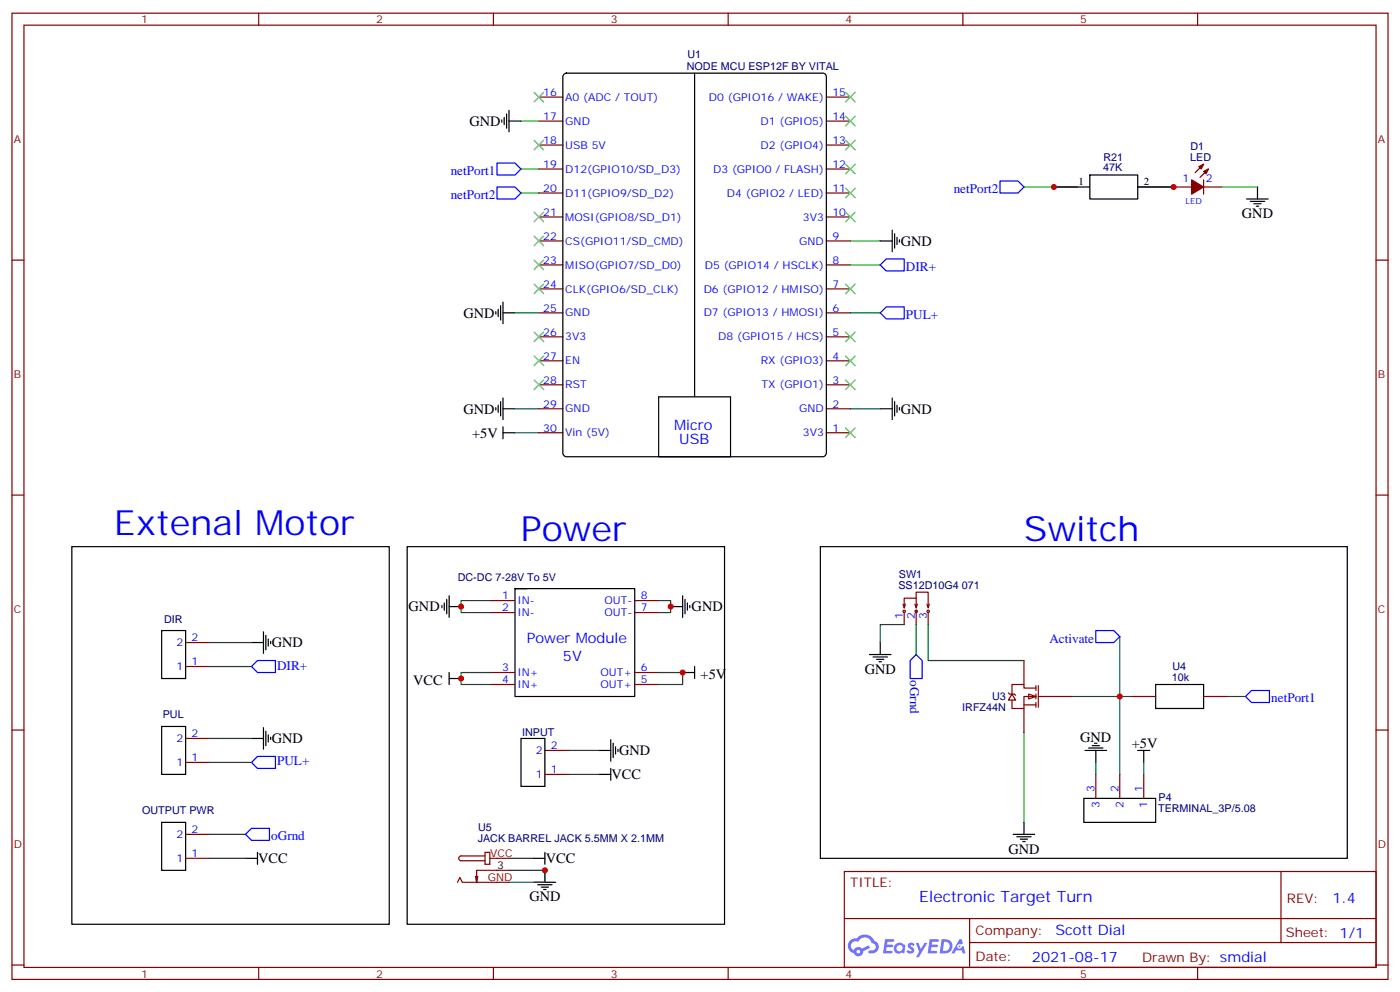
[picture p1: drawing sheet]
<svg xmlns="http://www.w3.org/2000/svg" width="412mm" height="292mm" viewBox="0 0 412 292" stroke-linecap="round" stroke-linejoin="round" font-family="sans-serif">
<g fill="none" stroke="#870000" stroke-width=".35">
<path d="M3.5 3.9h405.4v284.3h-405.4zM7.1 7.4h398.2v277.3h-398.2zM76.2 3.9v3.5M145.3 3.9v3.5M214.5 3.9v3.5M283.6 3.9v3.5M352.8 3.9v3.5M3.5 76.6h3.6M405.3 76.6h3.6M3.5 145.7h3.6M405.3 145.7h3.6M3.5 214.8h3.6"/>
<path d="M405.3 214.8h3.6M248.7 256.5h156.6v28.2h-156.6zM377.3 256.5v20.9M248.7 270.3h156.5M285.6 277.4h119.6M285.6 270.3v14.1M3.5 284h3.6M76.2 284.7v3.5M145.3 284.7v3.5M214.5 284.7v3.5M283.6 284.7v3.5M352.8 284.7v3.5"/>
<path d="M405.3 284h3.6"/>
</g>
<g fill="#5487ff">
<path d="M267.7 277.6a1.22 1.22 0 0 1 1.7 .3l-.4 .6a.47 .47 0 0 0-.3-.4 .47 .47 0 0 0-.5 .2l.1 .2a1.14 1.14 0 0 1 .8 1.8 1.14 1.14 0 0 1-1.9-.1l-.2-.1 .5-.6 .7 .4a.29 .29 0 0 0 .3-.2 .29 .29 0 0 0-.2-.3 1.04 1.04 0 0 1-.6-1.8z"/>
<path d="M260.7 276.4h2.4l.3 .2-.2 .5h-1.8l-.1 .9h1.5l.3 .4-.3 .3h-1.6l-.2 1.1 1.7 .1 .2 .3-.2 .3-2.6 .1z"/>
<path d="M273.8 276.4h2.4l.3 .2-.1 .5h-1.8l-.2 .9h1.6l.3 .4-.4 .3h-1.6l-.1 1.1 1.7 .1 .2 .3-.2 .3h-2.6z"/>
<path d="M282.6 276.4h.7l.3 1.3-.6 .3a.69 .69 0 0 0-1 .2 .69 .69 0 0 0 .4 1 .69 .69 0 0 0 .9-.6l.5-.3 .6 2.2h-.8l-.2-.8h-1.8l-.5 .8h-.8z"/>
<path d="M269.8 277.5h.8l.6 1.8 1.1-1.8h.9l-2.6 4.2h-.8l.9-1.6z"/>
<path d="M277.4 276.4l-.6 4.2h1.3a2.11 2.11 0 0 0 2.5-2.2 2.11 2.11 0 0 0-2.5-2zM278.1 277.1a1.39 1.39 0 0 1 1.7 1.5 1.39 1.39 0 0 1-1.8 1.2h-.3z"/>
<path d="M263.7 278a1.54 1.54 0 0 0-.1 2.2 1.54 1.54 0 0 0 2.2 .1l.6 .3 .3-2.3-.2-.3h-.4a1.49 1.49 0 0 0-2.4 0zM264 279a.94 .94 0 0 1 1.8 0 .94 .94 0 0 1-1.8 0z"/>
<path d="M250.4 276.8a2.18 2.18 0 0 0 1.1 3.7 1.44 1.44 0 0 0 1.6 .9 1.44 1.44 0 0 0 1.2-1.5l2-1-.5-.7-1.9 1a1.47 1.47 0 0 0-2.4 .4 1.39 1.39 0 0 1-.7-1.9 1.39 1.39 0 0 1 2-.5 2.12 2.12 0 0 1 2.2-1.3 2.12 2.12 0 0 1 1.9 1.7 1.14 1.14 0 0 1 1.1 1.4 1.14 1.14 0 0 1-1.7 .7 .43 .43 0 0 0-.5 .4 .43 .43 0 0 0 .4 .5 1.98 1.98 0 0 0 2.5-1.3 1.98 1.98 0 0 0-1.2-2.5 3.1 3.1 0 0 0-5.3-.7l-.9 .1zM252.3 280.1a.55 .55 0 0 1 1.1 0 .55 .55 0 0 1-1.1 0z"/>
<circle cx="282.6" cy="278.5" r=".26"/>
</g>
<g fill="none" stroke="#000" stroke-width=".35">
<path d="M147.8 35.3v.7M148.5 34.6v2.1M149.2 33.5v4.2M149.9 35.6h3.6M149.9 32.5v6.3M166 22l.9-.5h75.5l.8 .5 .2 .6v110.7l-.5 .9-.5 .2h-75.5l-.9-.5-.2-.6v-110.7zM204.6 21.5v95.3M259.3 70.9h3.5M262.8 67.7v6.4M263.5 68.8v4.2M264.2 69.8v2.2M264.9 70.6v.7"/>
<path d="M146 91.7v.7M146.8 91v2.1M147.5 90v4.2M148.2 92.1h3.5M148.2 88.9v6.3M146 119.9v.7M146.8 119.2v2.2M147.5 118.2v4.2M148.2 117.1v6.4M194 116.8h21.2v17.6h-21.2zM262.8 117.1v6.4M263.5 118.2v4.2"/>
<path d="M264.2 119.2v2.2M264.9 119.9v.7M148.2 120.3h3.5M148.2 125.6v3.5M148.2 127.4h3.5M259.3 120.3h3.5M21.2 160.9h93.5v111.1h-93.5zM119.9 160.9h93.5v111.1h-93.5zM130.2 178.2v.7M130.9 177.4v2.2M131.6 176.4v4.2M132.3 178.5h3.5"/>
<path d="M132.3 175.3v6.4M151.7 173.2h35.3v31.8h-35.3v-31.8h3.5M197.6 178.5h3.5M201.1 175.3v6.4M201.8 176.4v4.2M202.5 177.4v2.2M203.2 178.2v.7M47.6 185.6h7.1v14.1h-7.1zM74.1 189.1h3.5M77.6 185.9v6.4M78.3 187v4.2M79 188v2.1"/>
<path d="M79.7 188.7v.7M132.3 197.9v3.5M132.3 199.7h3.5M201.1 197.9h3.5M204.6 196.1v3.6M47.6 213.8h7.1v14.1h-7.1zM74.1 217.3h3.5M77.6 214.1v6.4M78.3 215.2v4.2M79 216.3v2.1M79.7 217v.7M153.5 217.3h7v14.1h-7z"/>
<path d="M179.9 217.7v6.3M180.6 218.7v4.3M181.3 219.8v2.1M340.4 201.4h14.1v7.1h-14.1zM176.4 220.8h3.5M176.4 227.9h3.5M179.9 226.1v3.6M182 220.5v.7M47.6 242h7.1v14.1h-7.1zM72.3 252.6h3.5M75.8 250.8v3.6M157 252.6h3.5"/>
<path d="M157.3 259.6h6.4M160.5 250.8v3.6M160.5 256.1v3.5M158.4 260.3h4.2M159.5 261.1h2.1M160.2 261.8h.7"/>
</g>
<g fill="none" stroke="#870000" stroke-width=".35">
<path d="M158.7 35.6h7.1M158.7 28.6h7.1M243.4 35.6h7.1M243.4 28.6h7.1M158.7 42.7h7.1M158.7 49.7h7.1M158.7 56.8h7.1M243.4 42.7h7.1M243.4 49.7h7.1M243.4 56.8h7.1M158.7 63.9h7.1M158.7 70.9h7.1"/>
<path d="M158.7 78h7.1M243.4 63.9h7.1M243.4 70.9h7.1M243.4 78h7.1M158.7 85h7.1M158.7 92.1h7.1M158.7 99.1h7.1M243.4 85h7.1M243.4 92.1h7.1M243.4 99.1h7.1M158.7 106.2h7.1M158.7 113.2h7.1"/>
<path d="M243.4 106.2h7.1M243.4 113.2h7.1M158.7 120.3h7.1M158.7 127.4h7.1M243.4 120.3h7.1M243.4 127.4h7.1M144.6 176.7h7.1M187 176.7h7M54.7 189.1h7M54.7 196.1h7M144.6 180.3h7.1M144.6 197.9h7.1"/>
<path d="M187 180.3h7M187 197.9h7M54.7 217.3h7M144.6 201.4h7.1M187 201.4h7M333.4 205h7M354.5 205h7.1M54.7 224.4h7M160.5 220.8h7.1M160.5 227.9h7.1M54.7 245.5h7M54.7 252.6h7"/>
<path d="M134.8 259.6l.7-1.4 .7 1.4h13.7M140.8 257.9l-.4 1.7M142.9 250.8h1.4v3.6h-1.4zM142.9 251.9h-7.1a.71 .71 0 0 0-.7 .7 .71 .71 0 0 0 .7 .7h7.1M144.3 252.6h5.6M149.9 256.1h-9.5v3.5l-.3-1.7"/>
</g>
<g fill="none" stroke="#008700" stroke-width=".35">
<path d="M153.5 35.6h5.2M250.5 70.9h8.8M250.5 78h8.8M151.7 92.1h7M250.5 92.1h8.8M151.7 120.3h7M151.7 127.4h7M250.5 120.3h8.8M144.6 176.7h-8.8v3.6h8.8M194 176.7h3.6v3.6h-3.6M61.7 189.1h12.4M61.7 196.1h12.4"/>
<path d="M144.6 197.9h-8.8v3.5h8.8M194 197.9h7.1v3.5h-7.1M61.7 217.3h12.4M61.7 224.4h12.4M167.6 220.8h8.8M167.6 227.9h8.8M61.7 245.5h10.6M61.7 252.6h10.6M149.9 256.1h10.6v3.5h-10.6M149.9 252.6h7.1"/>
</g>
<path d="M259.3 78l1.8-1.8h5.2v3.5h-5.2zM259.3 92.1l1.8-1.8h5.2v3.5h-5.2zM74.1 196.1l1.7-1.7h5.3v3.5h-5.3zM74.1 224.4l1.7-1.8h5.3v3.5h-5.3z" fill="none" stroke="#00f" stroke-width=".35"/>
<g fill="none" stroke="#3c3" stroke-width=".35">
<path d="M157.3 27.2l2.9 2.8M160.2 27.2l-2.9 2.8M249.1 27.2l2.8 2.8M249.1 34.2l2.8 2.8M251.9 27.2l-2.8 2.8M251.9 34.2l-2.8 2.8M157.3 41.3l2.9 2.8M160.2 41.3l-2.9 2.8M249.1 41.3l2.8 2.8M249.1 48.3l2.8 2.9M249.1 55.4l2.8 2.8M251.9 41.3l-2.8 2.8"/>
<path d="M251.9 48.3l-2.8 2.9M251.9 55.4l-2.8 2.8M157.3 76.6l2.9 2.8M157.3 69.5l2.9 2.8M157.3 62.4l2.9 2.9M160.2 76.6l-2.9 2.8M160.2 69.5l-2.9 2.8M160.2 62.4l-2.9 2.9M249.1 62.4l2.8 2.9M251.9 62.4l-2.8 2.9M157.3 97.7l2.9 2.8M157.3 83.6l2.9 2.8"/>
<path d="M160.2 97.7l-2.9 2.8M160.2 83.6l-2.9 2.8M249.1 83.6l2.8 2.8M249.1 97.7l2.8 2.8M251.9 83.6l-2.8 2.8M251.9 97.7l-2.8 2.8M157.3 111.8l2.9 2.9M157.3 104.8l2.9 2.8M160.2 111.8l-2.9 2.9M160.2 104.8l-2.9 2.8M249.1 104.8l2.8 2.8M249.1 111.8l2.8 2.9"/>
<path d="M251.9 104.8l-2.8 2.8M251.9 111.8l-2.8 2.9M249.1 125.9l2.8 2.9M251.9 125.9l-2.8 2.9"/>
</g>
<g fill="#fff" stroke="#870000" stroke-width=".35">
<path d="M303 204.3l2.2 .7-2.2 .7z"/>
<path d="M298.1 204.3l1.1 1.7h-2.2z"/>
</g>
<g fill="none" stroke="#870000" stroke-width=".35">
<path d="M345.7 55h5.3M354.5 55h5.3M354.5 48.3l-2.4 2.5M354.5 52.9v4.3M356 49.7l-2.5 2.5M266 177.8l.3 1.1M266.3 178.9v-2.9h3.6v2.9M266.7 177.8l-.4 1.1M269.5 177.8l.4 1.1M269.9 176v-1.7h3.5v4.2M269.9 179.6v4.2M270.2 177.8l-.3 1.1"/>
<path d="M273 177.8l.4 1.1 .4-1.1M266.3 180.3v3.5M273.4 180.3v3.5M301.6 194.4v7M297 203.9l.4 .4h1.4l.4 .3M301.6 207.4h3.6M301.6 208.5v7M305.2 202.5h-3.6v-1.1h-3.5v2.9M305.2 205h-3.6v3.5h-3.5v-2.5M305.2 201.8v1.4M305.2 204.3v1.4M305.2 206.7v1.4"/>
<path d="M305.9 201.8v6.3M305.9 205h9.8M322.8 227.9v7M329.8 227.9v7M336.9 227.9v7"/>
<circle cx="266.3" cy="179.9" r=".35"/>
<circle cx="269.9" cy="179.9" r=".35"/>
<circle cx="273.4" cy="179.9" r=".35"/>
</g>
<g fill="none" stroke="#000" stroke-width=".35">
<path d="M310.4 55h10.6M321 51.5h14.1v7.1h-14.1zM335.1 55h10.6M367.2 58.6h6.4M368.3 59.3h4.2M369.4 60h2.1M370.4 55v3.6M370.1 60.7h.7M241.7 160.9h155.2v91.7h-155.2zM256.1 192.6h6.4M257.2 193.3h4.2M258.2 194h2.1"/>
<path d="M258.9 194.7h.7M259.3 189.1v3.5M321.7 219.4h2.1M322.4 218.7h.7M319.3 234.9h21.1v7.1h-21.1zM319.6 220.8h6.4M320.7 220.1h4.2M322.8 220.8v3.6M335.1 220.8h3.6M336.9 220.8v3.6M298.4 245.5h6.4M299.5 246.2h4.2"/>
<path d="M300.6 246.9h2.1M301.3 247.6h.7M301.6 242v3.5"/>
</g>
<g fill="none" stroke="#008700" stroke-width=".35">
<path d="M153.5 49.7h5.2M153.5 56.8h5.2M301.6 55h15.9M335.1 55h10.6M359.8 55h10.6M266.3 183.8h-7v5.3M269.9 183.8v8.8M273.4 183.8v10.6h28.2M329.8 187.3v40.6M301.6 215.5v26.5M315.7 205h17.7M361.6 205h5.3"/>
<path d="M322.8 224.4v3.5M336.9 224.4v3.5"/>
</g>
<path d="M146.4 48h5.3l1.8 1.7-1.8 1.8h-5.3zM146.4 55h5.3l1.8 1.8-1.8 1.8h-5.3zM294.6 53.3h5.3l1.7 1.7-1.7 1.8h-5.3zM268.1 194.4l1.8-1.8 1.7 1.8v5.3h-3.5zM322.8 185.6h5.3l1.7 1.7-1.7 1.8h-5.3zM368.7 203.2h5.2v3.5h-5.2l-1.8-1.7zM74.1 243.8h5.3v3.5h-5.3l-1.8-1.8z" fill="none" stroke="#00f" stroke-width=".35"/>
<g fill="#870000" stroke="#870000" stroke-width=".35">
<path d="M351 52.9l3.5 2.1-3.5 2.2z"/>
<path d="M354.5 50.4l1.5-.7-.8 1.5z"/>
<path d="M353.1 49l1.4-.7-.7 1.4z"/>
</g>
<g fill="#c00">
<circle cx="197.6" cy="178.5" r=".88"/>
<circle cx="135.8" cy="199.7" r=".88"/>
<circle cx="135.8" cy="178.5" r=".88"/>
<circle cx="201.1" cy="197.9" r=".88"/>
<circle cx="160.5" cy="256.1" r=".88"/>
<circle cx="329.8" cy="205" r=".88"/>
<circle cx="310.4" cy="55" r=".88"/>
<circle cx="345.7" cy="55" r=".88"/>
</g>
<g font-size="10.2" fill="#00f">
<text x="33.5" y="157.3">Extenal Motor</text>
<text x="153.5" y="159.1">Power</text>
<text x="301.6" y="159.1">Switch</text>
</g>
<text font-size="4.6" fill="#00f" x="270.8" y="265.5">Electronic Target Turn</text>
<g font-size="4.2">
<text x="138.3" y="37.1">GND</text>
<text x="365.8" y="64.2">GND</text>
<text x="265.3" y="72.4">GND</text>
<text x="136.5" y="93.5">GND</text>
<text x="136.5" y="121.8">GND</text>
<text x="265.3" y="121.8">GND</text>
<text x="139.1" y="128.8">+5V</text>
<text x="120.4" y="179.9">GND</text>
<text x="203.7" y="179.9">GND</text>
<text x="80.1" y="190.5">GND</text>
<text x="121.7" y="201.4">VCC</text>
<text x="206.4" y="199.7">+5V</text>
<text x="254.7" y="198.3">GND</text>
<text x="80.1" y="218.7">GND</text>
<text x="318.2" y="218.4">GND</text>
<text x="333.4" y="220.1">+5V</text>
<text x="182.4" y="222.2">GND</text>
<text x="180.1" y="229.3">VCC</text>
<text x="297" y="251.2">GND</text>
<text x="76.1" y="254">VCC</text>
<text x="160.8" y="254">VCC</text>
<text x="155.9" y="265.3">GND</text>
</g>
<g font-size="4.2" fill="#00f">
<text x="198.6" y="126.5">Micro</text>
<text x="200.1" y="130.7">USB</text>
<text x="155.2" y="189.1">Power Module</text>
<text x="165.8" y="194.4">5V</text>
<text x="392.5" y="265.7">1.4</text>
<text x="310.9" y="275.3">Scott Dial</text>
<text x="304" y="283.1">2021-08-17</text>
</g>
<g font-size="3.9" fill="#00f">
<text x="132.8" y="51.5">netPort1</text>
<text x="132.8" y="58.6">netPort2</text>
<text x="280.9" y="56.8">netPort2</text>
<text x="266.9" y="79.7">DIR+</text>
<text x="266.9" y="93.8">PUL+</text>
<text x="309.1" y="189.1">Activate</text>
<text x="81.6" y="197">DIR+</text>
<text x="268.1" y="200.2" transform="rotate(90 268.1 200.2)">oGrnd</text>
<text x="374.5" y="206.7">netPort1</text>
<text x="81.6" y="225.2">PUL+</text>
<text x="79.9" y="247.3">oGrnd</text>
</g>
<g font-size="3.9" fill="#800">
<text x="250.5" y="261.1">TITLE:</text>
<text x="379.1" y="265.7">REV:</text>
<text x="287.4" y="275.3">Company:</text>
<text x="378.7" y="275.9">Sheet: 1/1</text>
<text x="287.4" y="282.9">Date:</text>
<text x="336.4" y="283">Drawn By: smdial</text>
</g>
<g font-size="3.2" fill="#800">
<text x="41.6" y="6.9">1</text>
<text x="110.8" y="6.9">2</text>
<text x="179.9" y="6.9">3</text>
<text x="249.1" y="6.9">4</text>
<text x="318.2" y="6.9">5</text>
<text x="4.1" y="42">A</text>
<text x="405.9" y="42">A</text>
<text x="4.1" y="111.1">B</text>
<text x="405.9" y="111.1">B</text>
<text x="4.1" y="180.3">C</text>
<text x="405.9" y="180.3">C</text>
<text x="4.1" y="249.4">D</text>
<text x="405.9" y="249.4">D</text>
<text x="144.4" y="252.2">VCC</text>
<text x="143.7" y="259.3">GND</text>
<text x="41.6" y="287.7">1</text>
<text x="110.8" y="287.7">2</text>
<text x="179.9" y="287.7">3</text>
<text x="249.1" y="287.7">4</text>
<text x="318.2" y="287.7">5</text>
</g>
<g font-size="3.2" fill="#000080">
<text x="202.5" y="17.2">U1</text>
<text x="202.3" y="20.5">NODE MCU ESP12F BY VITAL</text>
<text x="325.1" y="47.3">R21</text>
<text x="350.6" y="47.3">LED</text>
<text x="350.7" y="44.1">D1</text>
<text x="325" y="50.4">47K</text>
<text x="134.8" y="170.8">DC-DC 7-28V To 5V</text>
<text x="264.6" y="173.2">SS12D10G4 071</text>
<text x="264.8" y="170">SW1</text>
<text x="48.3" y="183.2">DIR</text>
<text x="345.4" y="197.2">U4</text>
<text x="345.2" y="200.4">10k</text>
<text x="283.5" y="209.3">IRFZ44N</text>
<text x="292.2" y="206.1">U3</text>
<text x="47.9" y="211.4">PUL</text>
<text x="153.8" y="216.7">INPUT</text>
<text x="41.9" y="239.7">OUTPUT PWR</text>
<text x="341.1" y="239">TERMINAL_3P/5.08</text>
<text x="341.3" y="235.8">P4</text>
<text x="140.8" y="244.7">U5</text>
<text x="140.7" y="247.9">JACK BARREL JACK 5.5MM X 2.1MM</text>
</g>
<g font-size="3.2" fill="#00f">
<text x="160" y="28.2">16</text>
<text x="166.5" y="29.6">A0 (ADC / TOUT)</text>
<text x="208.8" y="29.6">D0 (GPIO16 / WAKE)</text>
<text x="245.2" y="28.2">15</text>
<text x="160" y="35.3">17</text>
<text x="245.2" y="35.3">14</text>
<text x="166.5" y="36.7">GND</text>
<text x="224" y="36.7">D1 (GPIO5)</text>
<text x="160" y="42.3">18</text>
<text x="166.5" y="43.7">USB 5V</text>
<text x="224" y="43.7">D2 (GPIO4)</text>
<text x="245.2" y="42.3">13</text>
<text x="160" y="49.4">19</text>
<text x="166.5" y="50.8">D12(GPIO10/SD_D3)</text>
<text x="210.1" y="50.8">D3 (GPIO0 / FLASH)</text>
<text x="245.2" y="49.4">12</text>
<text x="348.3" y="53.6">1</text>
<text x="355.2" y="53.6">2</text>
<text x="160" y="56.4">20</text>
<text x="166.5" y="57.9">D11(GPIO9/SD_D2)</text>
<text x="214.1" y="57.9">D4 (GPIO2 / LED)</text>
<text x="245.2" y="56.4">11</text>
<text x="160" y="63.5">21</text>
<text x="166.5" y="64.9">MOSI(GPIO8/SD_D1)</text>
<text x="236.5" y="64.9">3V3</text>
<text x="245.2" y="63.5">10</text>
<text x="160" y="70.6">22</text>
<text x="166.5" y="72">CS(GPIO11/SD_CMD)</text>
<text x="235.4" y="72">GND</text>
<text x="245.2" y="70.6">9</text>
<text x="160" y="77.6">23</text>
<text x="245.2" y="77.6">8</text>
<text x="166.5" y="79">MISO(GPIO7/SD_D0)</text>
<text x="207.6" y="79">D5 (GPIO14 / HSCLK)</text>
<text x="160" y="84.7">24</text>
<text x="166.5" y="86.1">CLK(GPIO6/SD_CLK)</text>
<text x="207.3" y="86.1">D6 (GPIO12 / HMISO)</text>
<text x="245.2" y="84.7">7</text>
<text x="160" y="91.7">25</text>
<text x="166.5" y="93.1">GND</text>
<text x="207.3" y="93.1">D7 (GPIO13 / HMOSI)</text>
<text x="245.2" y="91.7">6</text>
<text x="160" y="98.8">26</text>
<text x="166.5" y="100.2">3V3</text>
<text x="211.6" y="100.2">D8 (GPIO15 / HCS)</text>
<text x="245.2" y="98.8">5</text>
<text x="160" y="105.8">27</text>
<text x="166.5" y="107.2">EN</text>
<text x="224.1" y="107.2">RX (GPIO3)</text>
<text x="245.2" y="105.8">4</text>
<text x="160" y="112.9">28</text>
<text x="245.2" y="112.9">3</text>
<text x="160" y="119.9">29</text>
<text x="166.5" y="114.3">RST</text>
<text x="224.4" y="114.3">TX (GPIO1)</text>
<text x="245.2" y="119.9">2</text>
<text x="166.5" y="121.4">GND</text>
<text x="235.4" y="121.4">GND</text>
<text x="160" y="127">30</text>
<text x="166.5" y="128.4">Vin (5V)</text>
<text x="236.5" y="128.4">3V3</text>
<text x="245.2" y="127">1</text>
<text x="147.9" y="176.4">1</text>
<text x="147.9" y="179.9">2</text>
<text x="152.4" y="177.8">IN-</text>
<text x="178.1" y="177.8">OUT-</text>
<text x="188.7" y="176.4">8</text>
<text x="188.7" y="179.9">7</text>
<text x="152.4" y="181.3">IN-</text>
<text x="178.1" y="181.3">OUT-</text>
<text x="266" y="182.3" transform="rotate(-90 266 182.3)">1</text>
<text x="269.5" y="182.3" transform="rotate(-90 269.5 182.3)">2</text>
<text x="273" y="182.3" transform="rotate(-90 273 182.3)">3</text>
<text x="52" y="190.1">2</text>
<text x="56.4" y="188.7">2</text>
<text x="52" y="197.2">1</text>
<text x="56.4" y="195.8">1</text>
<text x="147.9" y="197.6">3</text>
<text x="188.7" y="197.6">6</text>
<text x="147.9" y="201.1">4</text>
<text x="152.4" y="199">IN+</text>
<text x="152.4" y="202.5">IN+</text>
<text x="176.9" y="199">OUT+</text>
<text x="176.9" y="202.5">OUT+</text>
<text x="188.7" y="201.1">5</text>
<text x="52" y="218.4">2</text>
<text x="56.4" y="217">2</text>
<text x="157.8" y="221.9">2</text>
<text x="162.3" y="220.5">2</text>
<text x="52" y="225.4">1</text>
<text x="56.4" y="224">1</text>
<text x="162.3" y="227.5">1</text>
<text x="157.8" y="229">1</text>
<text x="322.4" y="233.2" transform="rotate(-90 322.4 233.2)">3</text>
<text x="329.5" y="233.2" transform="rotate(-90 329.5 233.2)">2</text>
<text x="336.5" y="233.2" transform="rotate(-90 336.5 233.2)">1</text>
<text x="323.8" y="237.7" transform="rotate(-90 323.8 237.7)">3</text>
<text x="330.9" y="237.7" transform="rotate(-90 330.9 237.7)">2</text>
<text x="338" y="237.7" transform="rotate(-90 338 237.7)">1</text>
<text x="56.4" y="245.2">2</text>
<text x="52" y="246.6">2</text>
<text x="52" y="253.6">1</text>
<text x="56.4" y="252.2">1</text>
</g>
<g font-size="3.2">
<text x="317.7" y="54.3">1</text>
<text x="336.9" y="54.3">2</text>
<text x="146.4" y="255.8">3</text>
</g>
<text font-size="2.5" fill="#00f" x="349.2" y="60.1">LED</text>
</svg>
